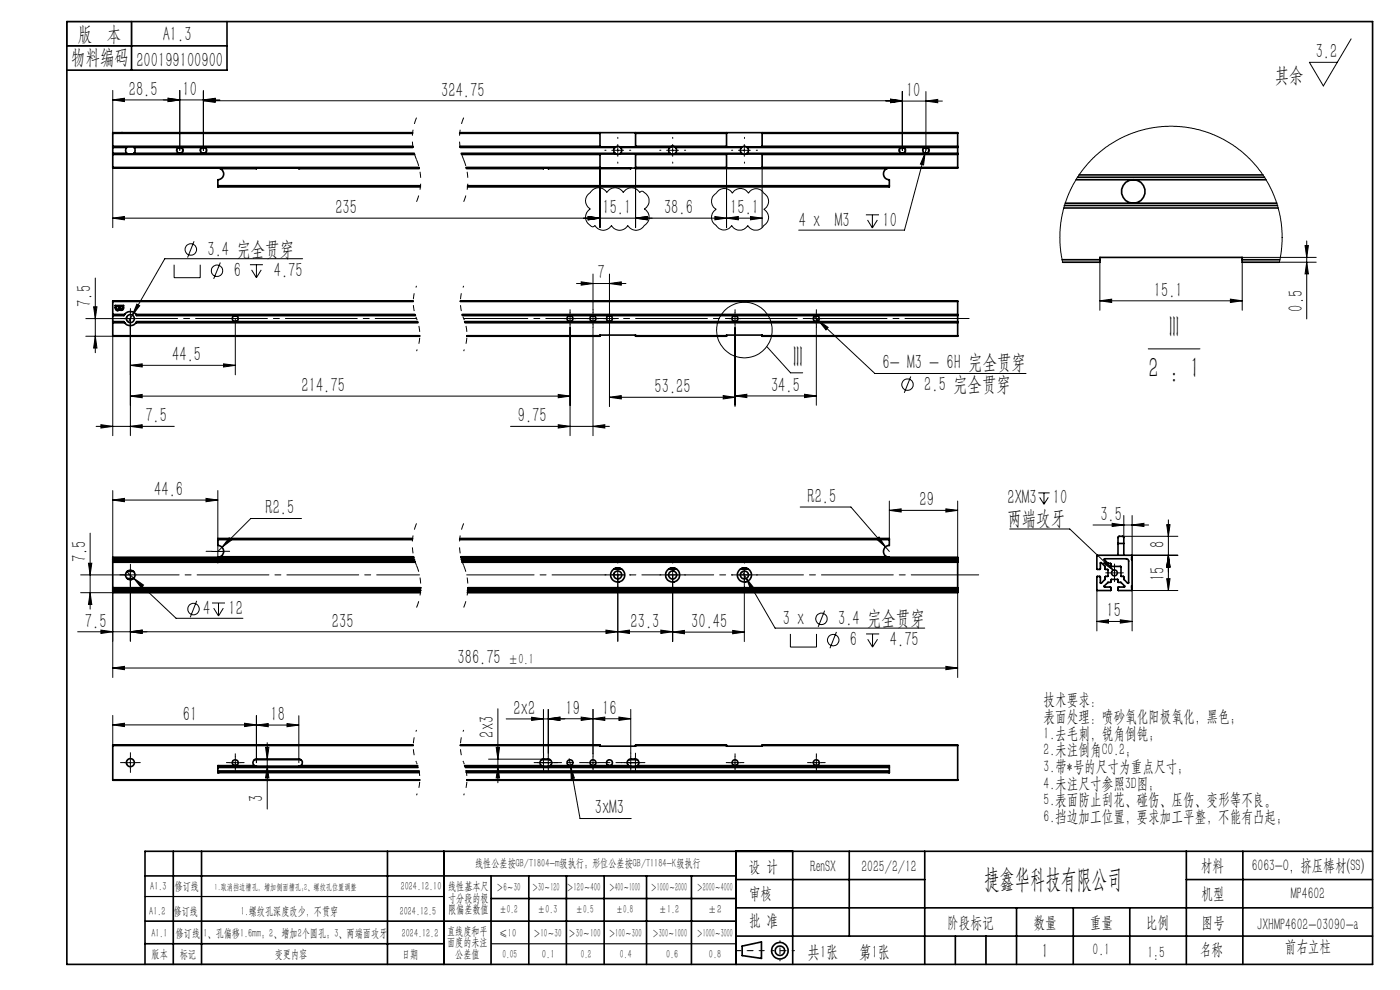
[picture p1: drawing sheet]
<svg xmlns="http://www.w3.org/2000/svg" width="297mm" height="210mm" viewBox="0 0 297 210" stroke-linecap="round" stroke-linejoin="round" font-family="sans-serif">
<g fill="none" stroke="#000" stroke-width=".21">
<path d="M23.9 19.2v8.9M38.1 19.2v12.7M43.1 19.2v12.7M191.4 19.4v12.5M196.4 19.4v12.5M286.6 8.2l-5.9 10-2.9-5h5.9M23.9 35.7v12.6M23.9 21.2l2.5-.4v.7zM35.7 20.8l2.4 .4-2.4 .3zM37.4 32.1a.75 .75 0 0 1 .7-.9 .75 .75 0 0 1 .8 .8 .75 .75 0 0 1-.9 .6M42.4 32.1a.75 .75 0 0 1 .7-.9 .75 .75 0 0 1 .8 .8 .75 .75 0 0 1-.9 .6M43.1 21.2l2.5-.4v.7z"/>
<path d="M43.1 21.4l2.5-.4v.7zM43.1 21.4h148.3M46.6 21.2h-22.7M127.3 35.7v12.6M129.8 31.9h2.5M131.1 30.6v2.6M134.8 35.7v12.6M141.4 31.9h2.5M142.7 30.6v2.6M154.1 35.7v12.6M156.7 31.9h2.5M157.9 30.6v2.6"/>
<path d="M161.7 35.7v12.6M187.9 21.4h12M188.9 21l2.5 .4-2.5 .3zM188.9 21.1l2.5 .3-2.5 .4zM190.7 32.1a.74 .74 0 0 1 .7-.9 .74 .74 0 0 1 .8 .8 .74 .74 0 0 1-1 .6M195.7 32.1a.75 .75 0 0 1 .6-.9 .75 .75 0 0 1 .9 .8 .75 .75 0 0 1-1 .6M196.3 32.5l-.4 2.5-.6-.2zM196.3 32.5l-4.4 16.3h-22.5M196.4 21.4l2.5-.3v.7zM196.6 31.3l-.3 1.2M20.2 59v15.8M23.9 46.3l2.5-.4v.7z"/>
<path d="M23.9 46.3h137.8M36.9 56.2v2.7h5.6v-2.7M41.2 51.2l-1.4 3.4M46.7 55.7l-1.4 3.5M53 56.2h2.8M53.4 57.2l1 1.7M54.4 56.2v2.7M55.4 57.2l-1 1.7M64.2 54.9h-29.2l-6.9 11.9M123.3 59.8l2.5 .3-2.5 .4zM124.8 45.9l2.5 .4-2.5 .3zM124.8 41.2l.3-.3a2.07 2.07 0 0 1 3.6-.1 2 2 0 0 1 3.5 0 2 2 0 0 1 3.5 0h.1a.63 .63 0 0 1 1 .1 2 2 0 0 1-.1 3.4 2.1 2.1 0 0 1-.1 3.7 2 2 0 0 1-3.4-.2 1.97 1.97 0 0 1-3.5 0 2 2 0 0 1-3.5 0v.1a.63 .63 0 0 1-1.1-.2 1.98 1.98 0 0 1 .1-3.4 1.99 1.99 0 0 1-.4-3.1z"/>
<path d="M125.8 58.1v7.6M129.3 58.1v7.6M134.8 46.3l2.5-.4v.7zM151.3 41.5l.5-.4a2.05 2.05 0 0 1 3.6-.1 1.97 1.97 0 0 1 3.4 0 1.96 1.96 0 0 1 3.4 .1 1.94 1.94 0 0 1-.2 3.3 2.04 2.04 0 0 1-.1 3.6 1.95 1.95 0 0 1-3.3-.2 1.97 1.97 0 0 1-3.4 0 1.96 1.96 0 0 1-3.4-.1 1.96 1.96 0 0 1 .1-3.3 1.99 1.99 0 0 1-.6-2.9zM151.7 45.9l2.4 .4-2.4 .3zM154.1 46.3l2.5-.4v.7zM159.2 45.9l2.5 .4-2.5 .3zM183.7 45.6h2.8M184 46.7l1.1 1.7M185.1 45.6v2.8M186.1 46.7l-1 1.7M233.3 55.6v10.2"/>
<path d="M263.5 55.6v10.2M263.5 54.6h15.7M276.9 52.1h.7l-.4 2.5zM277.2 55.6l.4 2.5h-.7zM277.2 51.1v16.6M279.2 55.6h-7.8l.5-3.2 .1-3-.3-3-.8-3.2-1.2-3-1.4-2.6-2-2.6-1.9-2-2.9-2.2-2-1.2-2.6-1.2-2.2-.8-2-.4-2.1-.3-2.6-.1-2.1 .1-2.6 .4-1.9 .5-3.1 1.2-3.1 1.8-1.7 1.3-2 1.9-1.7 1.8-1.4 2.2-1.3 2.3-1 2.5-.6 2-.5 2.7-.2 2.9 .2 2.8 .4 2.4M18.2 71.3h5.7v21.1M18.2 67.6h10.7M19.9 65.1h.7l-.4 2.5zM20.2 71.3l.4 2.5h-.7zM27.7 66.3v26.1M27.7 77.5l2.5-.3v.6z"/>
<path d="M27.7 77.5h22.2M28.1 66.8l-.9 1.5M29 64.5l.6 .4-1.5 1.9zM47.4 77.2l2.5 .3-2.5 .3zM49.9 67.6v11.9M119.7 67.6h2.5M120.9 69.5v22.9M120.9 66.3v2.5M122.3 60.1h10.5M124.5 67.6h2.5M125.8 66.3v2.5M125.8 69.5v22.9"/>
<path d="M128.1 67.6h2.4M129.3 66.3v2.5M129.3 60.1l2.5-.3v.7zM129.3 69.5v16.7M154.7 67.6h2.5M155.9 66.3v2.5M155.9 69.5v16.7M162.7 73.5l5 5.6h2.6M171.9 67.6h2.5M172.7 67.2l.9 .8M173.2 66.3v2.5M173.2 69.5v16.5"/>
<path d="M173.6 68l2.1 1.5-.5 .5zM173.6 68l12 11.2h32.1M193.2 79.9l-1.4 3.4M233.3 63.8l2.5-.3v.7zM233.3 63.8h30.2M243.6 74h11M261 63.5l2.5 .3-2.5 .4zM20.4 90.4h16.6M21.4 90.1l2.5 .3-2.5 .4zM27.7 90.4l2.5-.3v.7zM27.7 84l2.5-.3v.7zM27.7 84h93.2"/>
<path d="M108.3 90.4h21M118.4 83.7l2.5 .3-2.5 .4zM118.4 90.1l2.5 .3-2.5 .4zM125.8 90.4l2.5-.3v.7zM129.3 84.3l2.5-.4v.7zM129.3 84.3h26.6M153.4 83.9l2.5 .4-2.5 .3zM155.9 84l2.5-.4v.7zM155.9 84h17.3M170.7 83.6l2.5 .4-2.5 .3zM18.8 119.5h.7l-.4 2.4zM19.1 113.1v16.1"/>
<path d="M23.9 106.1l2.5-.4v.7zM23.9 104.1v14.1M23.9 106.1h22.3M43.7 105.7l2.5 .4-2.5 .3zM44.9 117h2.5M46.2 115.7v2.5M46.2 104.1v10.4M48.6 114.1l.5 .5-2 1.5zM64 110h-10.8l-7 7M169.8 107.6h10.7l7.4 8.4M185.9 114.4l.6-.5 1.4 2.1zM187.9 116l.8 1"/>
<path d="M188.7 108.3l2.5-.4v.7zM188.7 106.3v7.9M188.7 108.3h14.5M200.7 107.9l2.5 .4-2.5 .3zM203.2 106.3v11.9M214.2 112.2h12.7l9.3 8.8M220.3 104.6h2.4M220.6 105.5l.9 1.5M221.5 104.6v2.4M222.4 105.5l-.9 1.5M231.9 111.4h11.8M234.1 119.5l.5-.5 1.6 2z"/>
<path d="M235.9 111l2.5 .4-2.5 .3zM238.2 113.8h11.7M238.4 109.4v4.6M240.1 117.8h9.8M240.2 111.4l2.5-.4v.7zM240.2 109.4v9.4M247.5 111.3h.7l-.3 2.5zM247.9 117.8l.3 2.5h-.7zM247.9 110.3v15M16.5 134h126.2M17.1 121.9h11.8M17.1 125.7h6.8v18"/>
<path d="M19.1 125.7l.4 2.5h-.7zM21.4 133.7l2.5 .3-2.5 .4zM26.9 121.3l1.5 1.4M27.7 134l2.5-.3v.7zM27.7 120.7v15.3M28.4 122.7l2 1.4-.4 .5zM28.4 122.7l9 8.5h14.1M41.7 127.5l-1.3 3.4M45 127.9h2.7M45.3 129l1.1 1.7M46.4 127.9v2.8M47.4 129l-1 1.7"/>
<path d="M128.6 133.7l2.5 .3-2.5 .4zM129.8 121.9h2.5M131.1 120.7v15.3M131.1 134l2.4-.3v.7zM140.2 133.7l2.5 .3-2.5 .4zM141.4 121.9h2.5M142.7 120.7v15.4M142.7 134.1l2.5-.4v.7zM142.7 134.1h15.2M155.4 133.7l2.5 .4-2.5 .3zM156.7 121.9h2.5M157.5 121.2l.8 1.5"/>
<path d="M157.9 120.7v15.4M158.3 122.7l1.6 2-.6 .4zM158.3 122.7l6.1 10.5h31.8M167.7 134.5v2.8h5.5v-2.8M174.9 129.5l-1.3 3.5M177.4 134l-1.3 3.5M183.7 134.5h2.8M184.1 135.6l1 1.7M185.1 134.5v2.8M186.2 135.6l-1.1 1.7M203.2 125.7v18M232.7 131.8l2.5-.3v.7z"/>
<path d="M232.7 125.2v8.6M232.7 131.8h7.5M235.2 121.5h2.5M236.4 120.3v2.5M237.7 131.5l2.5 .3-2.5 .4zM240.1 125.3h9.8M240.2 124.2v9.6M247.5 122.8h.7l-.3 2.5zM23.9 153.8l2.5-.4v.7zM23.9 151.8v6.2M23.9 153.8h30.5M23.9 141.7l2.5-.4v.8z"/>
<path d="M23.9 141.7h179.3M51.9 153.4l2.5 .4-2.5 .3zM54.4 153.8l2.5-.3v.7zM54.4 153.8h9M54.4 151.8v10M56.3 158.5h.7l-.3 2.5zM56.7 157.5v14.1M60.9 153.5l2.5 .3-2.5 .4zM63.4 151.8v10M105.3 158.5h.7l-.4 2.5zM105.6 150.3v15.7M112.8 152.1l2.5 .4-2.5 .3z"/>
<path d="M115.3 150.5v9.3M116.3 152.5l2.5-.4v.7zM116.3 150.5v9.3M123.3 152.1l2.5 .4-2.5 .3zM125.8 152.5l2.5-.4v.7zM125.8 150.5v9.4M131.3 152.1l2.5 .4-2.5 .3zM133.8 152.5h-26.4M133.8 150.5v9.3M200.7 141.3l2.5 .4-2.5 .4zM26.4 161.8h2.5M27.7 160.5v2.5"/>
<path d="M48.6 161.8h2.6M49.9 160.5v2.5M56.7 162.5l.3 2.5h-.7zM103.6 161h11.7M105.6 162.5l.4 2.5h-.7zM114.1 161.8h3.4M115.3 160.5v2.5M116.3 160.5v2.5M120.8 160.9l.3 1.8M121.1 162.7l.7 2.4-.6 .1zM121.1 162.7l1.9 10.9h10.9M124.5 161.8h2.5"/>
<path d="M125.8 160.5v2.5M132.5 161.8h3.5M133.8 160.5v2.5M134.8 160.5v2.5M154.7 161.8h2.5M155.9 160.5v2.5M171.9 161.8h2.5M173.2 160.5v2.5"/>
<circle cx="40.5" cy="52.9" r="1.21"/>
<circle cx="46" cy="57.4" r="1.2"/>
<circle cx="157.9" cy="70" r="5.9"/>
<circle cx="192.5" cy="81.6" r="1.22"/>
<circle cx="41.1" cy="129.2" r="1.21"/>
<circle cx="174.3" cy="131.3" r="1.2"/>
<circle cx="176.8" cy="135.8" r="1.22"/>
</g>
<path d="M88.4 25a11.6 11.6 0 0 0 0 8.9M88.4 33.9a11.6 11.6 0 0 1 0 8.9M98.4 25a11.6 11.6 0 0 0 0 8.9M98.4 33.9a11.6 11.6 0 0 1 0 8.9M88.4 111a11.6 11.6 0 0 0 0 8.9M88.4 119.9a11.6 11.6 0 0 1 0 9M98.4 111a11.6 11.6 0 0 0 0 8.9M98.4 119.9a11.6 11.6 0 0 1 0 9" fill="none" stroke="#000" stroke-width=".21" stroke-dasharray="6.3 1.3 1.3 1.3 1.3 1.3" stroke-dashoffset="4.9" stroke-linecap="butt"/>
<path d="M88.4 60.6a9 9 0 0 0 0 7M88.4 67.6a9 9 0 0 1 0 6.9M98.4 60.6a9 9 0 0 0 0 7M98.4 67.6a9 9 0 0 1 0 6.9M88.4 154.8a9 9 0 0 0 0 7M98.4 154.8a9 9 0 0 0 0 7M88.4 161.8a9 9 0 0 1 0 6.9M98.4 161.8a9 9 0 0 1 0 6.9" fill="none" stroke="#000" stroke-width=".21" stroke-dasharray="6.3 1.3 1.3 1.3 1.3 1.3" stroke-dashoffset="6" stroke-linecap="butt"/>
<g fill="none" stroke="#000" stroke-width=".35">
<path d="M14.2 4.6h277v200h-277zM14.2 9.7h34M27.9 4.6v10.3M48.2 4.6v10.3h-34M23.9 31v.1M23.9 32.7v.1M23.9 35.5v.2h65M23.9 31.1v.2M23.9 32.5v.2M23.9 28.3v2.7M23.9 31.3v1.2M23.9 32.8v2.7"/>
<path d="M23.9 31h63.7M23.9 28.3h63.6M23.9 31.1h63.7M23.9 32.8h64M23.9 35.5h65M23.9 32.7h64M23.9 32.5h3M23.9 31.3h3M25.8 28.1h.2M26.9 32.5l.1 .2M26.9 31.3a.89 .89 0 0 0 0 1.2M27 31.1l-.1 .2"/>
<path d="M28.3 31.1l.1 .2M28.4 32.5l-.1 .2M28.4 31.3a1.01 1.01 0 0 1 0 1.2M28.4 32.5h59.5M28.4 31.3h59.2M46.2 35.7l.5 .1M46.2 39.4v.2h43M46.2 39.4h43M46.7 35.8a1.24 1.24 0 0 1 .7 1.4 1.24 1.24 0 0 1-1.2 .9v1.3M46.7 35.8h7.7M54 35.7l.4 .1M54.4 35.7v.1"/>
<path d="M63.4 35.8h25.5M63.4 35.7v.1M63.8 35.7l-.4 .1M87.5 28.1h-63.6v.2M97.5 28.3h29.8M97.5 28.1h105.7v.2M97.6 31h29.7M97.6 31.1h33M97.6 31.3h32.9M97.9 32.5h32.6M97.9 32.7h32.7M97.9 32.8h29.4"/>
<path d="M98.9 35.5h28.4M99 35.8h16.3M99.2 39.4h89.5M114.9 35.7l.4 .1M115.3 35.7v.1M116.3 35.8h17.5M116.3 35.7v.1M116.7 35.7l-.4 .1M127.3 28.1v.2M127.3 31v.1M127.3 32.7v.1M127.3 35.5v.2"/>
<path d="M127.3 28.3v2.7M127.3 32.8v2.7M130.5 32.5l.1 .2M130.5 31.3a.89 .89 0 0 0 0 1.2M130.6 31.1h.8M130.6 32.7h.8M130.6 31.1l-.1 .2M131.4 31.1l.2 .2M131.4 31.1h10.9M131.4 32.7h10.9M131.6 32.5l-.2 .2M131.6 31.3a.82 .82 0 0 1 0 1.2"/>
<path d="M131.6 32.5h10.5M131.6 31.3h10.5M133.4 35.7l.4 .1M133.8 35.7v.1M134.8 35.8h53.3M134.8 28.1v.2M134.8 31v.1M134.8 32.7v.1M134.8 35.5v.3M134.8 28.3v2.7M134.8 32.8v2.7M134.8 31h19.3"/>
<path d="M134.8 28.3h19.3M134.8 32.8h19.3M134.8 35.5h19.3M135.2 35.7l-.4 .1M142.1 32.5l.2 .2M142.1 31.3a.82 .82 0 0 0 0 1.2M142.3 31.1h.8M142.3 32.7h.8M142.3 31.1l-.2 .2M143.1 31.1l.2 .2M143.1 31.1h14.4M143.1 32.7h14.4"/>
<path d="M143.3 32.5l-.2 .2M143.3 31.3a.82 .82 0 0 1 0 1.2M143.3 32.5h14M143.3 31.3h14M154.1 28.1v.2M154.1 31v.1M154.1 32.7v.1M154.1 35.5v.2M154.1 28.3v2.7M154.1 32.8v2.7M157.3 32.5l.2 .2M157.3 31.3a.82 .82 0 0 0 0 1.2"/>
<path d="M157.5 31.1h.8M157.5 32.7h.8M157.5 31.1l-.2 .2M158.3 31.1l.2 .2M158.3 31.1h44.9M158.3 32.7h44.9M158.5 32.5l-.2 .2M158.5 31.3a.82 .82 0 0 1 0 1.2M158.5 32.5h44.7M158.5 31.3h44.7M161.7 28.1v.2M161.7 31v.1"/>
<path d="M161.7 32.7v.1M161.7 35.5v.2M161.7 28.3v2.7M161.7 32.8v2.7M161.7 31h41.5M161.7 28.3h41.5M161.7 32.8h41.5M161.7 35.5h41.5M188.1 35.8a1.24 1.24 0 0 0-.6 1.4 1.24 1.24 0 0 0 1.2 .9v1.3M188.7 35.7l-.6 .1M188.7 39.4v.2h-89.5M203.2 31v.1"/>
<path d="M203.2 32.7v.1M203.2 35.5v.2h-104.3M203.2 32.5v.2M203.2 31.1v.2M203.2 28.3v2.7M203.2 31.3v1.2M203.2 32.8v2.7M228.3 38.1h40.3M228.6 37.6h39.7M228.9 37.1h39M225.3 55.1h8M225.7 44.1h45.4"/>
<path d="M225.8 43.6h45.2M226 43.1h44.9M233.3 55.1v.5h-7.9M233.3 55.1v-.5h30.2v.5M263.5 55.1v.5h7.9M263.5 55.1h8M23.9 68.3v.2M23.9 66.7v.1M23.9 71.2l65.1 .1M23.9 66.8v.1M23.9 68.2l2.5 .1M23.9 68.2v.1"/>
<path d="M23.9 64v2.7M23.9 66.9v1.3M23.9 68.5v2.7M23.9 71.2h65.1M23.9 68.5h2.5M23.9 68.3h2.5M23.9 66.7h2.5M23.9 66.8h2.5M23.9 64h63.8M24.4 64.8h1.8v.5a.45 .45 0 0 1-.3 .5 .45 .45 0 0 1-.5-.2 .48 .48 0 0 1-.6 .3 .48 .48 0 0 1-.4-.6zM24.7 65h.6l-.1 .5-.5 .1zM25.5 65h.5v.3a.27 .27 0 0 1-.3 .3 .27 .27 0 0 1-.2-.3z"/>
<path d="M26.4 68.3v.2M26.4 66.8l-2.5 .1M26.4 68.5a1.52 1.52 0 0 0 2.5 0M26.4 66.7v.1M26.4 66.7a1.52 1.52 0 0 1 2.5 0M28.9 66.7l.1 .1M28.9 68.5h59.8M28.9 66.7h59.1M29 68.3l-.1 .2M29 66.8l59.1 .1M29 68.3h59.6M29 66.8h59.1"/>
<path d="M87.7 63.8l-63.8 .2M88.6 68.2l-59.6 .1M97.6 63.8l105.6 .2M97.6 64h105.6M98 66.7h105.2M98.1 66.8h105.1M98.1 66.9h105.1M98.6 68.2h104.6M98.6 68.3h104.6M98.7 68.5h104.5M99 71.2h28.3M127.3 71.2l-28.3 .1"/>
<path d="M127.3 71.2v-.1h7.5v.1M134.8 71.2h19.3M154.1 71.2v-.1h7.6v.1M161.7 71.2h41.5M203.2 68.3v.2M203.2 66.7v.1M203.2 68.2v.1M203.2 66.8v.1M203.2 64v2.7M203.2 66.9v1.3M203.2 68.5v2.7M23.9 118.7h.1"/>
<path d="M23.9 119.2v.1M23.9 118.7v.1M23.9 119.2h.1M23.9 118.3h63.9M23.9 118.7h64M23.9 119.3h64.2M23.9 119.2h64.2M23.9 118.8h64M23.9 118.3v.4M23.9 118.8v.4M23.9 119.3v5.4M46.2 114.5v1.2a1.26 1.26 0 0 1 1.2 1 1.26 1.26 0 0 1-.7 1.4"/>
<path d="M46.2 114.5h41.3M46.7 118.1l-.5 .1M46.7 118.1h41M87.5 114.2h-41.3v.3M87.8 118.2h-63.9v.1M97.5 114.5h91.2M97.5 114.2h91.2v.3M97.8 118.1h90.3M97.8 118.2h105.4v.1M97.8 118.3h105.4M97.9 118.7h105.3M97.9 118.8h105.3"/>
<path d="M98 119.2h105.2M98.1 119.3h105.1M98.1 119.2h105.1M188.1 118.1l.6 .1M188.7 114.5v1.2a1.26 1.26 0 0 0-1.2 1 1.26 1.26 0 0 0 .6 1.4M203.2 118.7h.1M203.2 119.2v.1M203.2 118.7v.1M203.2 119.2h.1M203.2 118.3v.4M203.2 118.8v.4M203.2 119.3v5.4"/>
<path d="M232.7 117.8h7.4l.1 7.4-3 .1v-.8h1.3l.1-.2-.8-.8h-.6l-.1-.6h-1.3l-.1 .6h-.7l-.8 .9 .1 .1 1.4 .1-.1 .7h-2.9v-3h.7v1.4h.2l.8-.8 .1-.6 .6-.1v-1.3l-.7-.2v-.6l-.8-.8-.2 .1v1.3h-.7zM234.2 118.6h5l.2 .3v4.8h-.2l-.8-.8-.1-.6-.5-.1v-2l-2-.1-.1-.6h-.7l-.8-.8zM237.2 115.3v-1.3l.2-.2h.8l.2 .1v1.4M237.2 115.3l-.1 2.5M237.2 115.3h1.2M238.4 115.3v1.1a1.55 1.55 0 0 0 .1 1.4M23.9 125.6v.1h65.3M23.9 125.2v.1M23.9 124.7h.1M23.9 125.2h.1M23.9 124.7v.1M23.9 125.6h65.3"/>
<path d="M23.9 125.3h65.3M23.9 125.2h65.3M23.9 124.7h65.4M23.9 124.8h65.3M23.9 124.8v.4M23.9 125.3v.3M27 122.7h1.3M27 121.2h1.3M99.2 125.6h104M99.2 125.3h104M99.2 125.2h104M99.2 124.7h104"/>
<path d="M99.2 124.8h104M130.2 120.7h1.7M130.5 120.6h1.2M141.9 120.7h1.6M142.1 120.6h1.2M157.1 120.7h1.7M157.3 120.6h1.2M203.2 125.6v.1h-104M203.2 125.2v.1M203.2 124.7h.1M203.2 125.2h.1M203.2 124.7v.1"/>
<path d="M203.2 124.8v.4M203.2 125.3v.3M240.1 124.3h.1M23.9 158.1v7.3M23.9 158.1h63.8M87.7 158l-63.8 .1M97.6 158l29.7 .1M97.6 158.1h29.7M127.3 158.1v.2h7.5v-.2M134.8 158.1h19.3M154.1 158.1v.2h7.6v-.2M161.7 158.1h41.5"/>
<path d="M203.2 158.1v7.3M23.9 165.4l65.1 .1M23.9 165.4h65.1M46.2 162.5v.3M46.2 163.5v.3M46.2 162.4l.5 .1M46.2 162.4v.1M46.2 162.8v.7M46.2 163.8v.1M46.2 162.5h42.4M46.2 162.8h42.5M46.2 163.5h42.7"/>
<path d="M46.2 163.8h42.7M46.2 163.9h42.7M46.2 162.4h7.8M46.7 163.8l-.5 .1M54 162.4l.4 .1M54 162.4a.76 .76 0 0 1-.3-.8 .76 .76 0 0 1 .7-.6h9a.75 .75 0 0 1 .7 .6 .75 .75 0 0 1-.3 .8M54 161.1h9.8M63.8 162.4l-.4 .1M63.8 162.4h24.8M98.6 162.4h16.3M98.6 162.5h90.1M98.7 162.8h90"/>
<path d="M98.9 163.5h89.8M98.9 163.8h89.8M99 163.9h89.7M99 165.4h104.2M114.9 162.4l.4 .1M114.9 162.4a.76 .76 0 0 1-.3-.8 .76 .76 0 0 1 .7-.6h1a.74 .74 0 0 1 .7 .6 .74 .74 0 0 1-.3 .8M114.9 161.1h1.8M116.7 162.4l-.4 .1M116.7 162.4h16.7M133.4 162.4l.4 .1M133.4 162.4a.75 .75 0 0 1-.3-.8 .75 .75 0 0 1 .7-.6h1a.76 .76 0 0 1 .7 .6 .76 .76 0 0 1-.3 .8M133.4 161.1h1.8"/>
<path d="M135.2 162.4l-.4 .1M135.2 162.4h53.5M188.1 163.8l.6 .1M188.7 162.5v.3M188.7 163.5v.3M188.7 162.4l-.6 .1M188.7 162.4v.1M188.7 162.8v.7M188.7 163.8v.1M203.2 165.4l-104.2 .1M30.8 195.4h125.4M30.8 185.8h125.4"/>
<path d="M36.8 180.6v24M42.8 180.6v24M82.2 180.6v24M94.2 180.6v24M104.2 185.8v18.8M104.2 190.6h52M112.2 185.8v18.8M120.2 185.8v18.8M128.2 185.8v18.8M137.2 185.8v18.8M146.7 185.8v18.8M156.2 180.6v24"/>
<path d="M156.2 186.6h40M156.2 198.6h135M156.2 192.6h135M168.2 180.6v24M180.2 180.6v18M196.2 180.6v24M202.7 198.6v6M209.2 198.6v6M215.7 192.6v12M227.7 192.6v12M239.7 192.6v12M251.7 186.6h39.5"/>
<path d="M251.7 180.6v24M263.7 180.6v24M291.2 180.6h-260.4v24M30.8 200.2h63.4M157.4 200.7l4.1-.9v3.5l-4.1-.6z"/>
<circle cx="38.2" cy="31.9" r=".62"/>
<circle cx="43.2" cy="31.9" r=".63"/>
<circle cx="191.4" cy="31.9" r=".62"/>
<circle cx="196.4" cy="31.9" r=".62"/>
<circle cx="240.4" cy="40.6" r="2.49"/>
<circle cx="27.7" cy="67.6" r=".85"/>
<circle cx="49.9" cy="67.6" r=".63"/>
<circle cx="120.9" cy="67.6" r=".63"/>
<circle cx="125.8" cy="67.6" r=".63"/>
<circle cx="129.3" cy="67.6" r=".62"/>
<circle cx="155.9" cy="67.6" r=".63"/>
<circle cx="173.2" cy="67.6" r=".63"/>
<circle cx="27.6" cy="122" r="1.01"/>
<circle cx="131" cy="122" r="1.5"/>
<circle cx="131.1" cy="122" r=".84"/>
<circle cx="142.7" cy="122" r="1.5"/>
<circle cx="142.7" cy="122" r=".86"/>
<circle cx="157.9" cy="122" r="1.5"/>
<circle cx="157.9" cy="121.9" r=".86"/>
<circle cx="236.4" cy="121.5" r=".63"/>
<circle cx="27.7" cy="161.8" r=".85"/>
<circle cx="49.9" cy="161.8" r=".62"/>
<circle cx="120.9" cy="161.8" r=".62"/>
<circle cx="125.8" cy="161.8" r=".62"/>
<circle cx="129.3" cy="161.8" r=".62"/>
<circle cx="155.9" cy="161.8" r=".62"/>
<circle cx="173.2" cy="161.8" r=".62"/>
<circle cx="165.5" cy="201.7" r="1.74"/>
<circle cx="165.5" cy="201.7" r="1"/>
</g>
<g fill="none" stroke="#fff" stroke-width=".21">
<path d="M237 41.5a3.5 3.5 0 0 1 3.1-4.4 3.5 3.5 0 0 1 3.8 3.8 3.5 3.5 0 0 1-4.4 3.1M49.1 67.8a.88 .88 0 0 1 .8-1.1 .88 .88 0 0 1 .9 1 .88 .88 0 0 1-1.1 .7M120.1 67.8a.88 .88 0 0 1 .8-1.1 .88 .88 0 0 1 .9 1 .88 .88 0 0 1-1.1 .7M125 67.8a.88 .88 0 0 1 .8-1.1 .88 .88 0 0 1 .9 1 .88 .88 0 0 1-1.1 .7M128.4 67.8a.88 .88 0 0 1 .8-1.1 .88 .88 0 0 1 1 .9 .88 .88 0 0 1-1.1 .8M155.1 67.8a.88 .88 0 0 1 .8-1.1 .88 .88 0 0 1 .9 1 .88 .88 0 0 1-1.1 .7M172.3 67.8a.88 .88 0 0 1 .8-1.1 .88 .88 0 0 1 1 1 .88 .88 0 0 1-1.2 .7M49.1 162a.87 .87 0 0 1 .7-1.1 .87 .87 0 0 1 1 1 .87 .87 0 0 1-1.1 .7M120.1 162a.87 .87 0 0 1 .7-1.1 .87 .87 0 0 1 1 1 .87 .87 0 0 1-1.1 .7M125 162a.87 .87 0 0 1 .7-1.1 .87 .87 0 0 1 1 1 .87 .87 0 0 1-1.1 .7M128.4 162a.88 .88 0 0 1 .8-1.1 .88 .88 0 0 1 1 .9 .88 .88 0 0 1-1.1 .8M155.1 162a.87 .87 0 0 1 .7-1.1 .87 .87 0 0 1 1 1 .87 .87 0 0 1-1.1 .7"/>
<path d="M172.3 162a.87 .87 0 0 1 .8-1.1 .87 .87 0 0 1 .9 1 .87 .87 0 0 1-1.1 .7"/>
</g>
<g fill="none" stroke="#000" stroke-width=".21" stroke-dasharray="15.2 1.3 1.3 1.3">
<path d="M128.6 31.9h-.3M131.1 29.4v-.3M131.1 34.4v.2M133.6 31.9h.2M140.2 31.9h-.2M142.7 29.4v-.3M142.7 34.4v.2M145.2 31.9h.3M155.4 31.9h-.2M157.9 29.4v-.3M157.9 34.4v.2M160.4 31.9h.3"/>
<path d="M26.4 67.6h-.8M27.7 66.3v-.8M27.7 68.8v.9M119.7 67.6h-.6M120.9 66.3v-.6M120.9 68.8v.6M122.2 67.6h.6M124.6 67.6h-.7M125.8 66.3v-.6M125.8 68.8v.6M127.1 67.6h.6M128.1 67.6h-.7"/>
<path d="M129.3 66.3v-.6M129.3 68.8v.6M130.6 67.6h.6M154.7 67.6h-.6M155.9 66.3v-.6M155.9 68.8v.6M157.2 67.6h.6M171.9 67.6h-.6M173.2 66.3v-.6M173.2 68.8v.6M174.4 67.6h.7M45 116.9h-1.3"/>
<path d="M46.2 115.7v-1.3M46.2 118.2v1.2M47.5 116.9h1.2M131.1 119.4v-.2M142.7 119.4v-.2M157.9 119.4v-.2M26.4 121.9h-1M27.7 120.7v-1M27.7 123.2v1M128.6 121.9h-.3M131.1 124.4v.3M133.6 121.9h.2"/>
<path d="M140.2 121.9h-.2M142.7 124.4v.3M145.2 121.9h.3M155.4 121.9h-.2M157.9 124.4v.3M160.4 121.9h.3M235.2 121.5h-.6M236.4 120.3v-.7M236.4 122.8v.6M237.7 121.5h.6M26.4 161.8h-.8M27.7 160.5v-.8"/>
<path d="M27.7 163v.9M28.9 161.8h.9M48.7 161.8h-.7M49.9 160.5v-.6M49.9 163v.6M51.2 161.8h.6M114.1 161.8h-.8M115.1 161.8h-.8M115.3 160.5v-.7M115.3 163v.8M116.3 160.5v-.7M116.3 163v.8"/>
<path d="M116.6 161.8h.7M117.6 161.8h.7M125.8 160.5v-.6M125.8 163v.6M132.6 161.8h-.8M133.6 161.8h-.8M133.8 160.5v-.7M133.8 163v.8M134.8 160.5v-.7M134.8 163v.8M135.1 161.8h.7M136.1 161.8h.7"/>
<path d="M154.7 161.8h-.6M155.9 160.5v-.6M155.9 163v.6M157.2 161.8h.6M171.9 161.8h-.6M173.2 160.5v-.6M173.2 163v.6M174.4 161.8h.7"/>
</g>
<path d="M28.9 121.9h60.1" fill="none" stroke="#000" stroke-width=".21" stroke-dasharray="15.2 1.3 1.3 1.3" stroke-dashoffset="6.2"/>
<path d="M99 121.9h108.6" fill="none" stroke="#000" stroke-width=".21" stroke-dasharray="15.2 1.3 1.3 1.3" stroke-dashoffset=".9"/>
<path d="M162.1 201.7h-6" fill="none" stroke="#000" stroke-width=".21" stroke-dasharray="15.2 1.3 1.3 1.3" stroke-dashoffset="14.1"/>
<path d="M168.5 201.7h-4.8" fill="none" stroke="#000" stroke-width=".21" stroke-dasharray="15.2 1.3 1.3 1.3" stroke-dashoffset="14.7"/>
<path d="M165.5 199.6v4.2" fill="none" stroke="#000" stroke-width=".21" stroke-dasharray="15.2 1.3 1.3 1.3" stroke-dashoffset="15"/>
<path d="M14.2 4.6h13.7v5.1h-13.7zM30.8 190.2h63.4M30.8 204.6h63.4M104.2 200.2h52" fill="none" stroke="#000" stroke-width=".25"/>
<path d="M124.6 161.8h-7.1" fill="none" stroke="#000" stroke-width=".21" stroke-dasharray="15.2 1.3 1.3 1.3" stroke-dashoffset="13.6"/>
<path d="M127.1 161.8h8.4" fill="none" stroke="#000" stroke-width=".21" stroke-dasharray="15.2 1.3 1.3 1.3" stroke-dashoffset="12.9"/>
<path d="M28.9 67.6h59.5" fill="none" stroke="#000" stroke-width=".21" stroke-dasharray="15.2 1.3 1.3 1.3" stroke-dashoffset="6.5"/>
<path d="M98.4 67.6h107.2" fill="none" stroke="#000" stroke-width=".21" stroke-dasharray="15.2 1.3 1.3 1.3" stroke-dashoffset="1.6"/>
<g fill="#000">
<path d="M234.1 119.5l.5-.5 1.6 2z"/>
<path d="M277.2 55.6l.4 2.5h-.7zM276.9 52.1h.7l-.4 2.5z"/>
<path d="M19.9 65.1h.7l-.4 2.5zM20.2 71.3l.4 2.5h-.7z"/>
<path d="M47.4 77.2l2.5 .3-2.5 .3zM27.7 77.5l2.5-.3v.6z"/>
<path d="M240.2 111.4l2.5-.4v.7zM235.9 111l2.5 .4-2.5 .3z"/>
<path d="M18.8 119.5h.7l-.4 2.4zM19.1 125.7l.4 2.5h-.7z"/>
<path d="M27.7 134l2.5-.3v.7zM21.4 133.7l2.5 .3-2.5 .4zM27.7 90.4l2.5-.3v.7zM21.4 90.1l2.5 .3-2.5 .4zM118.4 83.7l2.5 .3-2.5 .4zM27.7 84l2.5-.3v.7zM125.8 90.4l2.5-.3v.7zM118.4 90.1l2.5 .3-2.5 .4zM261 63.5l2.5 .3-2.5 .4zM233.3 63.8l2.5-.3v.7zM123.3 152.1l2.5 .4-2.5 .3zM116.3 152.5l2.5-.4v.7zM51.9 153.4l2.5 .4-2.5 .3zM23.9 153.8l2.5-.4v.7zM43.1 21.2l2.5-.4v.7zM35.7 20.8l2.4 .4-2.4 .3zM188.9 21l2.5 .4-2.5 .3zM43.1 21.4l2.5-.4v.7zM196.4 21.4l2.5-.3v.7zM188.9 21.1l2.5 .3-2.5 .4zM124.8 45.9l2.5 .4-2.5 .3zM23.9 46.3l2.5-.4v.7zM134.8 46.3l2.5-.4v.7zM124.8 45.9l2.5 .4-2.5 .3zM159.2 45.9l2.5 .4-2.5 .3zM154.1 46.3l2.5-.4v.7z"/>
<path d="M27.7 134l2.5-.3v.7zM128.6 133.7l2.5 .3-2.5 .4z"/>
<path d="M232.7 131.8l2.5-.3v.7zM237.7 131.5l2.5 .3-2.5 .4z"/>
<path d="M247.5 122.8h.7l-.3 2.5zM247.9 117.8l.3 2.5h-.7zM247.9 117.8l.3 2.5h-.7zM247.5 111.3h.7l-.3 2.5z"/>
<path d="M23.9 141.7l2.5-.4v.8zM200.7 141.3l2.5 .4-2.5 .4zM131.1 134l2.4-.3v.7zM140.2 133.7l2.5 .3-2.5 .4zM158.3 122.7l1 2.4 .6-.4zM28.4 122.7l1.6 1.9 .4-.5zM188.7 108.3l2.5-.4v.7zM200.7 107.9l2.5 .4-2.5 .3zM185.9 114.4l2 1.6-1.4-2.1zM142.7 134.1l2.5-.4v.7zM155.4 133.7l2.5 .4-2.5 .3zM23.9 106.1l2.5-.4v.7zM43.7 105.7l2.5 .4-2.5 .3zM48.6 114.1l-1.5 2 2-1.5zM123.3 59.8l2.5 .3-2.5 .4zM129.3 60.1l2.5-.3v.7zM173.6 68l1.6 2 .5-.5zM29 64.5l-.9 2.3 1.5-1.9zM129.3 84.3l2.5-.4v.7zM153.4 83.9l2.5 .4-2.5 .3zM155.9 84l2.5-.4v.7zM170.7 83.6l2.5 .4-2.5 .3zM121.1 162.7l.1 2.5 .6-.1zM112.8 152.1l2.5 .4-2.5 .3zM116.3 152.5l2.5-.4v.7zM125.8 152.5l2.5-.4v.7zM131.3 152.1l2.5 .4-2.5 .3zM23.9 21.2l2.5-.4v.7zM35.7 20.8l2.4 .4-2.4 .3zM196.3 32.5l-1 2.3 .6 .2zM134.8 46.3l2.5-.4v.7zM151.7 45.9l2.4 .4-2.4 .3z"/>
<path d="M60.9 153.5l2.5 .3-2.5 .4zM54.4 153.8l2.5-.3v.7z"/>
<path d="M105.6 162.5l.4 2.5h-.7zM105.3 158.5h.7l-.4 2.5zM56.7 162.5l.3 2.5h-.7zM56.3 158.5h.7l-.3 2.5z"/>
</g>
<g font-size="6.3">
<text x="248.1" y="71.5">III</text>
<text x="168.2" y="77.8">III</text>
<text x="243.6" y="80.2">2 : 1</text>
</g>
<text font-size="5.6" x="208.8" y="188.3">捷鑫华科技有限公司</text>
<g font-size="4.4">
<text x="16.5" y="8.6">版 本</text>
<text x="34.5" y="8.6">A1.3</text>
<text x="15.1" y="13.7">物料编码</text>
<text x="28.9" y="14.2">200199100900</text>
<text x="270.5" y="17.3">其余</text>
<text x="279.1" y="12.3">3.2</text>
<text x="27.3" y="20.3">28.5</text>
<text x="38.7" y="20.3">10</text>
<text x="93.6" y="20.5">324.75</text>
<text x="192.2" y="20.5">10</text>
<text x="71.1" y="45.4">235</text>
<text x="127.8" y="45.4">15.1</text>
<text x="140.9" y="45.4">38.6</text>
<text x="154.9" y="45.4">15.1</text>
<text x="169.4" y="48.2">4 x M3</text>
<text x="187.2" y="48.2">10</text>
<text x="44" y="54.2">3.4 完全贯穿</text>
<text x="49.6" y="58.7">6</text>
<text x="58.1" y="58.7">4.75</text>
<text x="126.8" y="59.2">7</text>
<text x="19.4" y="65.1" transform="rotate(-90 19.4 65.1)">7.5</text>
<text x="244.8" y="62.9">15.1</text>
<text x="276.4" y="66.1" transform="rotate(-90 276.4 66.1)">0.5</text>
<text x="36.5" y="76.6">44.5</text>
<text x="64" y="83.1">214.75</text>
<text x="138.9" y="83.4">53.25</text>
<text x="163.6" y="83.1">34.5</text>
<text x="187.2" y="78.4">6- M3 - 6H 完全贯穿</text>
<text x="196.1" y="82.9">2.5 完全贯穿</text>
<text x="30.9" y="89.5">7.5</text>
<text x="109.9" y="89.5">9.75</text>
<text x="32.7" y="105.2">44.6</text>
<text x="171.3" y="106.7">R2.5</text>
<text x="195.1" y="107.4">29</text>
<text x="213.7" y="106.8">2XM3</text>
<text x="223.3" y="106.8">10</text>
<text x="56.3" y="109.1">R2.5</text>
<text x="213.7" y="111.3">两端攻牙</text>
<text x="233.4" y="110.5">3.5</text>
<text x="18.3" y="119.2" transform="rotate(-90 18.3 119.2)">7.5</text>
<text x="247" y="116.2" transform="rotate(-90 247 116.2)">8</text>
<text x="247" y="123.3" transform="rotate(-90 247 123.3)">15</text>
<text x="43.1" y="130.5">4</text>
<text x="48.5" y="130.5">12</text>
<text x="234.8" y="130.9">15</text>
<text x="18" y="133.1">7.5</text>
<text x="70.4" y="133.1">235</text>
<text x="133.8" y="133.1">23.3</text>
<text x="146.6" y="133.2">30.45</text>
<text x="166" y="132.6">3 x</text>
<text x="177.8" y="132.6">3.4 完全贯穿</text>
<text x="180.3" y="137.1">6</text>
<text x="188.8" y="137.1">4.75</text>
<text x="97.1" y="140.8">386.75</text>
<text x="38.8" y="152.9">61</text>
<text x="57.4" y="152.9">18</text>
<text x="108.9" y="151.6">2x2</text>
<text x="120" y="151.6">19</text>
<text x="127.8" y="151.6">16</text>
<text x="104.8" y="156.4" transform="rotate(-90 104.8 156.4)">2x3</text>
<text x="55.8" y="170.1" transform="rotate(-90 55.8 170.1)">3</text>
<text x="126.2" y="172.7">3xM3</text>
<text x="221" y="203.2">1</text>
</g>
<g font-size="3.8">
<text x="171.3" y="203.2">共1张</text>
<text x="182.3" y="203.2">第1张</text>
</g>
<g font-size="3.5">
<text x="221.4" y="149.6">技术要求：</text>
<text x="221.4" y="153.2">表面处理：喷砂氧化阳极氧化，黑色；</text>
<text x="221.4" y="156.7">1.去毛刺，锐角倒钝；</text>
<text x="221.4" y="160.2">2.未注倒角C0.2；</text>
<text x="221.4" y="163.8">3.带*号的尺寸为重点尺寸；</text>
<text x="221.4" y="167.3">4.未注尺寸参照3D图；</text>
<text x="221.4" y="170.8">5.表面防止刮花、碰伤、压伤、变形等不良。</text>
<text x="221.4" y="174.3">6.挡边加工位置，要求加工平整，不能有凸起；</text>
<text x="158.9" y="184.9">设 计</text>
<text x="171.9" y="184.9">RenSX</text>
<text x="182.7" y="184.9">2025/2/12</text>
<text x="254.7" y="184.7">材料</text>
<text x="265.5" y="184.7">6063-O，挤压棒材(SS)</text>
<text x="158.9" y="190.8">审核</text>
<text x="254.9" y="190.7">机型</text>
<text x="273.8" y="190.8">MP4602</text>
<text x="158.9" y="196.5">批 准</text>
<text x="200.9" y="196.9">阶段标记</text>
<text x="219.3" y="196.9">数量</text>
<text x="231.2" y="196.9">重量</text>
<text x="243.1" y="196.9">比例</text>
<text x="254.9" y="196.9">图号</text>
<text x="266.7" y="197.3">JXHMP4602-03090-a</text>
<text x="231.8" y="202.5">0.1</text>
<text x="243.4" y="203.2">1:5</text>
<text x="254.5" y="202.5">名称</text>
<text x="272.5" y="201.8">前右立柱</text>
</g>
<text font-size="3.1" x="107.8" y="140.8">±0.1</text>
<g font-size="2.5">
<text x="100.8" y="184">线性公差按GB/T1804-m级执行；形位公差按GB/T1184-K级执行</text>
<text x="31.9" y="188.9">A1.3</text>
<text x="37.1" y="188.9">修订线</text>
<text x="85" y="188.9">2024.12.10</text>
<text x="95.1" y="188.8">线性基本尺</text>
<text x="95.1" y="191.3">寸分段的极</text>
<text x="105.3" y="189.1">＞6～30</text>
<text x="112.9" y="189.1">＞30～120</text>
<text x="120.2" y="188.9">＞120～400</text>
<text x="129.2" y="188.9">＞400～1000</text>
<text x="138.1" y="189.1">＞1000～2000</text>
<text x="147.8" y="189.1">＞2000～4000</text>
<text x="31.7" y="194.1">A1.2</text>
<text x="36.8" y="194.1">修订线</text>
<text x="51.1" y="194.1">1.螺纹孔深度改少，不贯穿</text>
<text x="84.8" y="194.1">2024.12.5</text>
<text x="95.1" y="193.8">限偏差数值</text>
<text x="105.9" y="193.8">±0.2</text>
<text x="114.1" y="193.8">±0.3</text>
<text x="122.2" y="193.8">±0.5</text>
<text x="130.7" y="193.8">±0.8</text>
<text x="139.8" y="193.8">±1.2</text>
<text x="150.2" y="193.8">±2</text>
<text x="32.1" y="198.8">A1.1</text>
<text x="32.2" y="203.2">版本</text>
<text x="37.3" y="198.8">修订线</text>
<text x="38.1" y="203.2">标记</text>
<text x="43.2" y="198.8">1、孔偏移1.6mm; 2、增加2个圆孔；3、两端面攻牙</text>
<text x="58.3" y="203.2">变更内容</text>
<text x="85.2" y="198.8">2024.12.2</text>
<text x="85.3" y="203.2">日期</text>
<text x="94.8" y="198.3">直线度和平</text>
<text x="94.8" y="200.7">面度的未注</text>
<text x="96.6" y="203.2">公差值</text>
<text x="105.9" y="198.7">≤10</text>
<text x="106.6" y="203.2">0.05</text>
<text x="113.2" y="198.7">＞10～30</text>
<text x="115" y="203.2">0.1</text>
<text x="120.6" y="198.7">＞30～100</text>
<text x="123.2" y="203.2">0.2</text>
<text x="129.1" y="198.7">＞100～300</text>
<text x="131.5" y="203.2">0.4</text>
<text x="138.4" y="198.7">＞300～1000</text>
<text x="141.3" y="203.2">0.6</text>
<text x="147.8" y="198.7">＞1000～3000</text>
<text x="150.4" y="203.2">0.8</text>
</g>
<text font-size="1.9" x="45.5" y="188.9">1.取消挡边槽孔，增加侧面槽孔;2、螺纹孔位置调整</text>
</svg>
